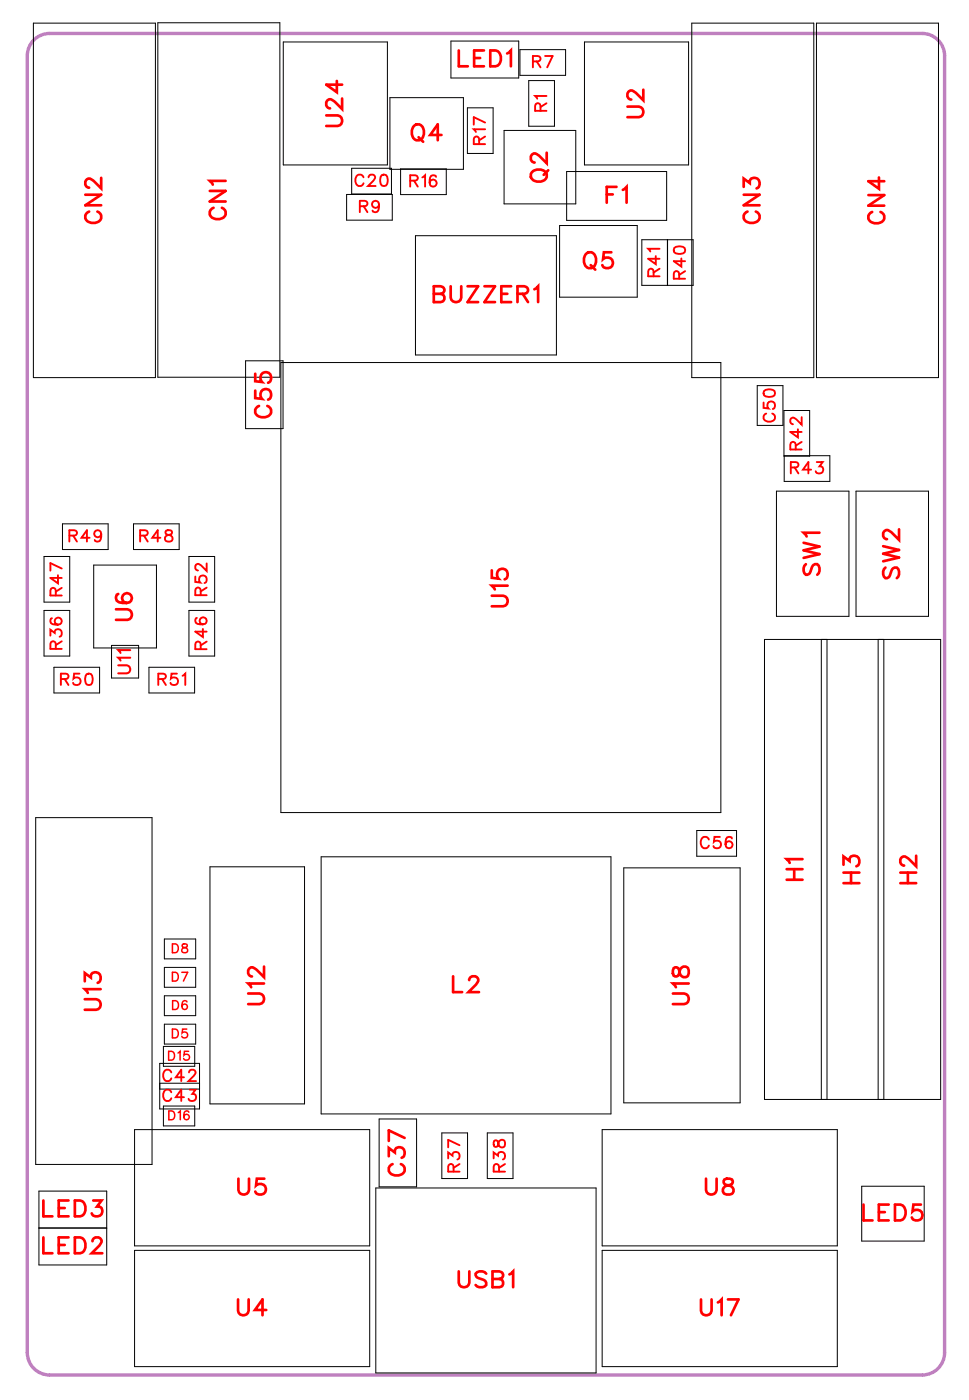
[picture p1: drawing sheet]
<svg xmlns="http://www.w3.org/2000/svg" width="43mm" height="63mm" viewBox="0 0 43 63" stroke-linecap="round" stroke-linejoin="round" font-family="sans-serif">
<path d="M1.5 1.8l.3-.2 .4-.1h39a1 1 0 0 1 1 1v58a1 1 0 0 1-1 1h-39a1 1 0 0 1-1-1v-58l.1-.4z" fill="none" stroke="#bf80bf" stroke-width=".15"/>
<g fill="none" stroke="#000" stroke-width=".04">
<path d="M1.5 1h5.4v15.9h-5.4zM7.1 1h5.4v15.9h-5.4zM11 16.1h1.7v3.1h-1.7zM12.6 16.2h19.6v20.1h-19.6zM12.7 1.9h4.6v5.5h-4.6zM15.5 8.7h2v1.1h-2zM15.7 7.5h1.8v1.2h-1.8zM17.4 4.4h3.3v3.2h-3.3zM17.9 7.6v1.1h2v-1.1M18.6 10.5h6.3v5.4h-6.3zM20.2 1.8h3v1.7h-3zM20.9 4.8h1.1v2.1h-1.1z"/>
<path d="M22.5 5.8h3.2v3.3h-3.2zM23.2 2.2h2.1v1.2h-2.1zM23.6 3.6h1.2v2h-1.2zM25 10.1h3.5v3.2h-3.5zM25.3 7.7h4.5v2.2h-4.5zM26.1 1.9h4.7v5.5h-4.7zM28.7 10.7h2.3v2.1h-2.3zM29.8 10.7v2.1M30.9 1h5.5v15.9h-5.5zM33.8 17.2h1.2v1.8h-1.2zM36.5 1h5.4v15.9h-5.4zM1.6 36.6h5.2v15.5h-5.2z"/>
<path d="M2 27.3h1.1v2h-1.1zM2 24.9h1.1v2h-1.1zM2.4 29.8h2.1v1.2h-2.1zM2.8 23.4h2v1.2h-2zM4.2 25.3h2.8v3.7h-2.8zM5 28.9h1.2v1.4h-1.2zM6 23.4h2v1.2h-2zM6.7 29.8h2v1.2h-2zM8.4 27.3h1.2v2h-1.2zM8.4 24.9h1.2v2h-1.2zM9.4 38.8h4.2v10.6h-4.2zM14.4 38.3h12.9v11.5h-12.9z"/>
<path d="M27.9 38.8h5.2v10.5h-5.2zM31.1 37.1h1.8v1.2h-1.8zM34.2 28.6h7.8v20.6h-7.8zM34.7 22h3.2v5.6h-3.2zM35.1 20.4h2v1.1h-2l-.1-3.1h1.2v2h-1.2M36.7 28.6v20.6M37 28.6v20.6M38.3 22h3.2v5.6h-3.2zM39.2 28.6v20.6M39.5 28.6v20.6M1.7 53.3h3.1v3.3h-3.1zM1.7 54.9h3.1"/>
<path d="M6 50.5h10.5v5.2h-10.5zM6 55.9h10.5v5.2h-10.5zM7.1 47.6h1.8v2h-1.8zM7.1 48.7h1.8M7.1 48.4h1.8M7.3 46.8h1.4v.9h-1.4zM7.3 49.5h1.4v.9h-1.4zM7.3 42h1.4v.9h-1.4zM7.3 43.3h1.4v.9h-1.4zM7.3 44.5h1.4v.9h-1.4zM7.3 45.8h1.4v.9h-1.4zM16.8 53.1h9.8v8.3h-9.8z"/>
<path d="M16.9 50h1.7v3.1h-1.7zM19.7 50.7h1.2v2h-1.2zM21.8 50.7h1.1v2h-1.1zM26.9 55.9h10.5v5.2h-10.5zM26.9 50.5h10.5v5.2h-10.5zM38.5 53.1h2.8v2.4h-2.8z"/>
</g>
<g fill="none" stroke="#f00" stroke-width=".12">
<path d="M3.8 8.7h.7l-.7 .5h.7M4 9.5a.26 .26 0 0 0-.2 .3 .26 .26 0 0 0 .3 .2h.2a.26 .26 0 0 0 .2-.2 .26 .26 0 0 0-.1-.3M4.5 8v.4l-.3-.3-.3-.1-.1 .1v.2l.2 .1M9.4 8.5h.7l-.7 .5h.7M9.5 9.3a.26 .26 0 0 0-.1 .3 .26 .26 0 0 0 .2 .2h.2a.26 .26 0 0 0 .3-.2 .26 .26 0 0 0-.2-.3M10.1 8.1h-.7l.1 .2M11.4 17.5v.3h.3a.25 .25 0 0 1 0-.3 .25 .25 0 0 1 .4 0 .25 .25 0 0 1-.1 .4M11.4 16.7v.4h.3a.25 .25 0 0 1 0-.4 .25 .25 0 0 1 .4 .1 .25 .25 0 0 1-.1 .3M11.6 18.2a.26 .26 0 0 0-.2 .3 .26 .26 0 0 0 .3 .2h.1a.26 .26 0 0 0 .3-.2 .26 .26 0 0 0-.2-.3M14.6 5.2h.5l.2 .2-.1 .2h-.6M15.1 3.6v.5l-.5-.3h.7M15.3 4.4v.5l-.3-.4-.3-.1-.1 .2v.1l.2 .1"/>
<path d="M18.5 5.7v-.1a.33 .33 0 0 1 .5 .3 .33 .33 0 0 1-.5 .3l-.1-.2zM18.7 6.1l.2 .2M19.4 13.1l.4 .1 .1 .2-.2 .1h-.3v-.7l.4 .1 .1 .1-.2 .1M19.7 6h-.5l.4-.4v.7M20.1 12.8v.5l.2 .2 .3-.1v-.6M20.5 2.3v.7h.4M20.9 12.8h.5l-.5 .7h.5M21.2 2.6h.3M21.6 2.3h-.4v.7h.4M21.7 12.8h.4l-.4 .7h.4M21.9 2.3h.2a.38 .38 0 0 1 .3 .3 .38 .38 0 0 1-.3 .4h-.2zM22.4 13.1h.3"/>
<path d="M22.7 2.4l.1-.1v.7M22.8 12.8h-.4v.7h.4M23.1 13.1h.4l.1-.2-.5-.1v.7M23.4 13.1l.2 .4M23.8 7.6a.35 .35 0 0 1 .4 0 .35 .35 0 0 1 .2 .4 .33 .33 0 0 1-.5 .1 .33 .33 0 0 1-.1-.5zM23.9 12.9l.2-.1v.7M24.4 6.8v.5l-.3-.3-.2-.1-.2 .1v.1l.2 .2M24.5 7.6l-.2 .2M26.2 11.4v-.1a.33 .33 0 0 1 .5 .3 .33 .33 0 0 1-.5 .4l-.1-.3zM26.4 11.9l.2 .2M27.1 8.7h.3M27.3 11.3h-.3v.3a.25 .25 0 0 1 .3 0 .25 .25 0 0 1 0 .4 .25 .25 0 0 1-.4-.1"/>
<path d="M27.6 8.4h-.5v.7M27.8 8.5l.2-.1v.7M28 4.8h.6l.2 .2-.1 .2h-.7M28.8 4v.5l-.4-.4-.2-.1-.2 .2v.1l.2 .2M33.2 8.4v-.4l.3 .2a.24 .24 0 0 1 .4-.2 .24 .24 0 0 1-.1 .4M33.2 8.7h.7l-.7 .5h.7M33.4 9.5a.26 .26 0 0 0-.2 .3 .26 .26 0 0 0 .3 .2h.2a.26 .26 0 0 0 .3-.2 .26 .26 0 0 0-.2-.3M38.8 8.7h.7l-.7 .5h.7M39 9.5a.26 .26 0 0 0-.2 .3 .26 .26 0 0 0 .3 .2h.2a.26 .26 0 0 0 .2-.2 .26 .26 0 0 0-.1-.3M39.3 7.9v.5l-.5-.3h.7M5.2 27.3h.5l.2 .2-.1 .2h-.6M5.3 26.6h-.1a.35 .35 0 0 0 .3 .4 .35 .35 0 0 0 .4-.2 .22 .22 0 0 0-.2-.3 .22 .22 0 0 0-.2 .2 .22 .22 0 0 0 .2 .3"/>
<path d="M22 26.6h.5l.2 .2-.1 .3h-.6M22 25.5v.3l.3 .1a.25 .25 0 0 1 0-.4 .25 .25 0 0 1 .4 0 .25 .25 0 0 1-.1 .4M22.7 26.2h-.7l.1 .2M35.2 39.3h.7M35.2 38.9h.7M35.5 38.9v.4M35.9 38.4h-.7l.1 .2M35.9 24.3l.7 .1-.7 .2 .7 .2-.7 .2M36 25.2l-.1 .2 .1 .3 .2-.1 .2-.4h.1l.1 .2-.1 .3M36.6 23.8h-.7l.2 .2M37.7 38.7v-.4l.3 .2a.24 .24 0 0 1 .4-.2 .24 .24 0 0 1-.1 .4M37.7 39.5h.7"/>
<path d="M37.7 39h.7M38 39v.5M39.5 24.4l.7 .2-.7 .2 .7 .1-.7 .2M39.6 25.4l-.1 .2 .1 .3 .1-.1 .3-.4h.1l.1 .2-.1 .3M40.2 23.7v.4l-.4-.3-.2-.1-.1 .1v.2l.1 .1M40.2 39.5h.7M40.2 39h.7M40.6 39v.5M40.9 38.3v.4l-.3-.3-.2-.1-.2 .1v.2l.2 .1M1.9 53.7v.7h.4M1.9 55.3v.8h.4M2.6 55.7h.3"/>
<path d="M2.6 54h.3M3.1 55.3h-.5v.8h.5M3.1 53.7h-.5v.7h.5M3.3 55.3h.3a.38 .38 0 0 1 .2 .4 .38 .38 0 0 1-.2 .4h-.3zM3.3 53.7h.3a.38 .38 0 0 1 .2 .3 .38 .38 0 0 1-.2 .4h-.3zM3.8 44.7h.5l.2 .2-.1 .2-.6 .1M3.8 43.9v-.4l.3 .2a.24 .24 0 0 1 .3-.2 .25 .25 0 0 1 0 .5M4.1 55.5l.2-.2h.1l.1 .2-.1 .2-.3 .4h.5M4.2 53.7h.3l-.2 .3a.24 .24 0 0 1 .2 .3 .24 .24 0 0 1-.4 0M4.5 44.2h-.7l.1 .2M10.6 58.1v.5l.2 .2 .3-.1v-.6M10.7 52.7v.5l.2 .2 .2-.1v-.6"/>
<path d="M11.1 44.4h.5l.2 .2-.1 .3h-.6M11.8 44h-.7l.1 .2M11.8 43.2v.5l-.3-.3-.3-.1-.1 .1v.1l.2 .2M11.8 52.7h-.3l-.1 .3a.25 .25 0 0 1 .4 0 .25 .25 0 0 1 0 .4 .25 .25 0 0 1-.4-.1M11.9 58.6h-.5l.3-.5v.7M17.4 51.7v-.4l.2 .2a.24 .24 0 0 1 .4-.1 .24 .24 0 0 1 0 .4M17.5 52.1a.26 .26 0 0 0-.1 .3 .26 .26 0 0 0 .2 .2h.2a.26 .26 0 0 0 .3-.2 .26 .26 0 0 0-.2-.3M18.1 50.9l-.7-.3v.4M20.3 43.7v.7h.4M20.5 56.9v.5l.2 .2 .2-.1 .1-.6M21 43.8l.1-.1h.1l.2 .1-.1 .2-.4 .4h.5M21.7 57l-.1-.1-.3 .1v.1l.4 .3v.1l-.1 .1-.3-.1"/>
<path d="M22 57.2l.5 .1v.1l-.2 .2h-.3v-.7h.5v.2l-.2 .1M22.8 57l.1-.1v.7M30.1 44.4h.5l.2 .2-.1 .3h-.6M30.1 43.3v.3l.1 .1 .3-.5a.24 .24 0 0 1 .3 .3 .24 .24 0 0 1-.3 .2l-.1-.1-.1-.3zM30.8 44h-.7l.1 .2M31.3 58.1v.5l.2 .2 .3-.1v-.6M31.6 52.7v.5l.2 .2 .2-.1v-.6M32.1 58.3l.2-.2v.7M32.4 52.8v.2l.3 .1 .1 .1a.24 .24 0 0 1-.3 .2 .24 .24 0 0 1-.2-.2l.5-.3-.1-.1zM32.5 58.1h.5l-.3 .7M38.6 53.9v.7h.4M39.3 54.2h.2"/>
<path d="M39.7 53.9h-.4v.7h.4M40 53.9h.2a.38 .38 0 0 1 .3 .3 .38 .38 0 0 1-.3 .4h-.2zM41.2 53.9h-.4v.3a.25 .25 0 0 1 .4 0 .25 .25 0 0 1-.1 .3 .25 .25 0 0 1-.3-.1"/>
</g>
<g fill="none" stroke="#f00" stroke-width=".08">
<path d="M16.1 9.2h.3v-.1l-.3-.1v.5M16.2 7.9a.19 .19 0 0 0-.2-.1 .19 .19 0 0 0-.1 .2v.1a.19 .19 0 0 0 .1 .2 .19 .19 0 0 0 .2-.1M16.3 9.2l.1 .3M16.5 7.9l.2-.1 .1 .2-.3 .3h.3M16.9 9.2a.16 .16 0 0 1-.2 .1 .16 .16 0 0 1 0-.3 .16 .16 0 0 1 .2 .1v.4l-.3-.1M17.1 7.8a.23 .23 0 0 1 .2 .3 .23 .23 0 0 1-.2 .2l-.1-.2zM18.3 8.1h.3l.1-.2-.4-.1v.5M18.5 8.1l.2 .2M18.9 7.9l.1-.1v.5M19.5 7.9a.22 .22 0 0 0-.3 .2 .22 .22 0 0 0 .3 .2 .16 .16 0 0 0-.1-.3 .16 .16 0 0 0-.2 .2M21.4 6.4v-.2l-.1-.1-.1 .3h.5M21.7 5.8h-.5l.1 .1"/>
<path d="M21.7 6.1l-.3 .2M21.7 5.5l-.5-.3v.4M23.8 2.7h.3l.1-.1-.4-.1v.5M24 2.7l.2 .3M24.2 5l-.1-.3-.1-.1-.1 .4h.5M24.4 2.5h.3l-.2 .5M24.4 4.3h-.5l.1 .1M24.4 4.6l-.2 .2M29.2 12.4v-.3l-.1-.1-.1 .4h.5M29.3 11.5v.3l-.3-.2h.5M29.5 11.1h-.5l.1 .1M29.5 12l-.3 .2"/>
<path d="M30.1 11.1a.25 .25 0 0 1 .4-.1 .25 .25 0 0 1 .1 .3 .25 .25 0 0 1-.3 .1 .25 .25 0 0 1-.2-.3zM30.4 12.5l-.1-.3-.1-.1-.1 .4h.5M30.5 11.6v.3l-.4-.2h.5M30.6 12.1l-.2 .2M34.1 18v.2l.2 .1a.18 .18 0 0 1 0-.3 .18 .18 0 0 1 .3 0 .18 .18 0 0 1-.1 .3M34.2 17.5a.25 .25 0 0 1 .3-.1 .25 .25 0 0 1 .1 .3 .25 .25 0 0 1-.3 .1 .25 .25 0 0 1-.1-.3zM34.2 18.5a.19 .19 0 0 0-.1 .2 .19 .19 0 0 0 .2 .2h.1a.19 .19 0 0 0 .2-.2 .19 .19 0 0 0-.1-.2M35.7 19.2v.4l-.4-.3h.5M35.8 18.7v.3l-.3-.3-.2 .1 .1 .2M35.8 19.8l-.2 .1M2.3 28.4v-.2l.1 .1a.17 .17 0 0 1 .3-.1 .17 .17 0 0 1 0 .3M2.3 27.6v.1a.22 .22 0 0 0 .2 .3 .22 .22 0 0 0 .2-.4 .16 .16 0 0 0-.2 .1 .16 .16 0 0 0 .1 .2"/>
<path d="M2.5 29v-.3h-.2v.3h.5M2.5 26.6v-.3h-.2v.3h.5M2.6 25.7v.4l-.3-.3h.5M2.7 30.4l.3-.1 .1-.1-.4-.1v.5M2.8 28.7l-.3 .2M2.8 26.3l-.3 .2M2.8 25.4l-.5-.2v.3M2.9 30.4l.2 .2M3.1 24l.3-.1v-.1l-.3-.1v.5M3.3 24l.1 .2M3.6 30.1h-.3v.2a.18 .18 0 0 1 .3 0 .18 .18 0 0 1-.1 .3 .18 .18 0 0 1-.2-.1M3.9 30.2a.23 .23 0 0 1 .2 .2 .23 .23 0 0 1-.2 .2l-.1-.2z"/>
<path d="M4 24.1h-.4l.3-.4v.5M4.5 23.9a.16 .16 0 0 1-.2 .1 .16 .16 0 0 1-.1-.2 .16 .16 0 0 1 .3 0v.4h-.3M6.3 24l.3-.1v-.1l-.3-.1v.5M6.4 24l.2 .2M7.1 30.4l.3-.1v-.1l-.3-.1v.5M7.2 24.1h-.4l.2-.4v.5M7.2 30.4l.2 .2M7.4 23.7v.2l.3 .2a.17 .17 0 0 1-.2 .1 .17 .17 0 0 1-.1-.1l.3-.3v-.1zM7.9 30.1h-.2l-.1 .2a.18 .18 0 0 1 .3 0 .18 .18 0 0 1 0 .3 .18 .18 0 0 1-.3-.1M8.2 30.2l.1-.1v.5M8.7 25.8v.2l.2 .1a.18 .18 0 0 1 0-.3 .18 .18 0 0 1 .3 0 .18 .18 0 0 1-.1 .3M8.8 27.6v.1a.22 .22 0 0 0 .2 .2 .22 .22 0 0 0 .2-.3 .16 .16 0 0 0-.3 .1 .16 .16 0 0 0 .2 .2"/>
<path d="M9 29l-.1-.3h-.1l-.1 .3h.5M9 26.6l-.1-.3h-.1l-.1 .3h.5M9.1 28.1v.4l-.4-.3h.5M9.2 25.2v.3l-.3-.3-.2 .1 .1 .2M9.2 28.7l-.2 .2M9.2 26.3l-.2 .1M31.7 37.5a.19 .19 0 0 0-.2-.1 .19 .19 0 0 0-.2 .2v.1a.19 .19 0 0 0 .2 .2 .19 .19 0 0 0 .2-.1M32.2 37.4h-.3v.2a.18 .18 0 0 1 .3 0 .18 .18 0 0 1-.1 .3 .18 .18 0 0 1-.2-.1M32.7 37.5a.22 .22 0 0 0-.3 .2 .22 .22 0 0 0 .3 .2 .16 .16 0 0 0-.1-.3 .16 .16 0 0 0-.2 .2M35.3 20.9h.3l.1-.1-.4-.1v.5M35.5 20.9l.2 .3M35.6 20.1l-.1-.3h-.1l-.1 .3h.5"/>
<path d="M36.3 21h-.4l.2-.3v.5M36.5 20.7h.3l-.2 .2a.17 .17 0 0 1 .2 .2 .17 .17 0 0 1-.3 0M7.7 48a.19 .19 0 0 0-.3-.2 .19 .19 0 0 0-.1 .2v.2a.19 .19 0 0 0 .1 .2 .19 .19 0 0 0 .3-.2M7.7 48.9a.19 .19 0 0 0-.3-.2 .19 .19 0 0 0-.1 .2v.1a.19 .19 0 0 0 .1 .2 .19 .19 0 0 0 .3-.1M8.2 48.2h-.3l.2-.4v.6M8.2 49.1h-.3l.2-.4v.5M8.4 48l.2-.2 .1 .2-.3 .4h.4M8.5 48.7h.2l-.1 .2a.17 .17 0 0 1 .1 .3 .17 .17 0 0 1-.3-.1M20 51.8v-.3l.2 .2a.17 .17 0 0 1 .3-.1 .17 .17 0 0 1-.1 .3M20.3 52.4v-.3h-.2l-.1 .3h.5M20.5 52.1l-.2 .1M20.5 51.2l-.5-.2v.3"/>
<path d="M22.1 51.8v-.3l.2 .2a.17 .17 0 0 1 .2-.1 .17 .17 0 0 1 0 .3M22.1 51v.3h.1l.2-.3a.17 .17 0 0 1 .2 .1 .17 .17 0 0 1-.2 .2l-.2-.3zM22.3 52.4v-.3h-.1l-.1 .3h.5M22.6 52.1l-.3 .1"/>
</g>
<g fill="none" stroke="#f00" stroke-width=".07">
<path d="M7.5 47h.2a.21 .21 0 0 1 .1 .2 .21 .21 0 0 1-.1 .2h-.2zM7.5 49.7h.2a.21 .21 0 0 1 .1 .2 .21 .21 0 0 1-.1 .2h-.2zM7.7 42.2h.1a.21 .21 0 0 1 .2 .2 .21 .21 0 0 1-.2 .2h-.1zM7.7 43.5h.1a.21 .21 0 0 1 .2 .2 .21 .21 0 0 1-.2 .2h-.1zM7.7 46h.1a.21 .21 0 0 1 .2 .2 .21 .21 0 0 1-.2 .2h-.1zM7.7 44.8h.1a.21 .21 0 0 1 .2 .2 .21 .21 0 0 1-.2 .1h-.1zM8 47.1l.1-.1v.4M8 49.8l.1-.1v.4M8.1 43.5h.3l-.2 .4M8.2 42.2v.1l.2 .2a.13 .13 0 0 1-.2 .1 .13 .13 0 0 1-.1-.2l.3-.1-.1-.1zM8.3 46h-.1l-.1 .2a.15 .15 0 0 1 .3 0 .14 .14 0 0 1-.1 .2 .14 .14 0 0 1-.2-.1M8.4 44.8h-.1a.17 .17 0 0 0-.2 .1 .18 .18 0 0 0 .3 .2 .12 .12 0 0 0-.1-.2 .12 .12 0 0 0-.2 .1"/>
<path d="M8.4 47h-.2v.2a.14 .14 0 0 1 .2 0 .14 .14 0 0 1 0 .2 .14 .14 0 0 1-.2-.1M8.4 49.7a.17 .17 0 0 0-.2 .2 .17 .17 0 0 0 .2 .1 .12 .12 0 0 0 0-.2 .14 .14 0 0 0-.2 .2"/>
</g>
<path d="M5.3 29.8h.4l.1 .1-.1 .2h-.4M5.8 29.4h-.5l.1 .1M5.8 29.1h-.5l.1 .1" fill="none" stroke="#f00" stroke-width=".09"/>
<g font-size="1.2" fill="#fff">
<text x="15.6" y="5.7" transform="rotate(-90 15.6 5.7)">U24</text>
<text x="20.4" y="3.3">LED1</text>
<text x="29.1" y="5.3" transform="rotate(-90 29.1 5.3)">U2</text>
<text x="4.8" y="10" transform="rotate(-90 4.8 10)">CN2</text>
<text x="10.4" y="9.9" transform="rotate(-90 10.4 9.9)">CN1</text>
<text x="18.3" y="6.6">Q4</text>
<text x="24.7" y="8.2" transform="rotate(-90 24.7 8.2)">Q2</text>
<text x="27.1" y="9.4">F1</text>
<text x="34.2" y="10" transform="rotate(-90 34.2 10)">CN3</text>
<text x="39.8" y="10" transform="rotate(-90 39.8 10)">CN4</text>
<text x="19.3" y="13.8">BUZZER1</text>
<text x="26" y="12.3">Q5</text>
<text x="12.4" y="18.7" transform="rotate(-90 12.4 18.7)">C55</text>
<text x="6.2" y="27.8" transform="rotate(-90 6.2 27.8)">U6</text>
<text x="23" y="27.2" transform="rotate(-90 23 27.2)">U15</text>
<text x="36.9" y="25.8" transform="rotate(-90 36.9 25.8)">SW1</text>
<text x="40.5" y="25.9" transform="rotate(-90 40.5 25.9)">SW2</text>
<text x="36.2" y="39.4" transform="rotate(-90 36.2 39.4)">H1</text>
<text x="38.7" y="39.6" transform="rotate(-90 38.7 39.6)">H3</text>
<text x="41.2" y="39.6" transform="rotate(-90 41.2 39.6)">H2</text>
<text x="4.8" y="45.2" transform="rotate(-90 4.8 45.2)">U13</text>
<text x="12.1" y="45" transform="rotate(-90 12.1 45)">U12</text>
<text x="20.2" y="44.7">L2</text>
<text x="31.1" y="45" transform="rotate(-90 31.1 45)">U18</text>
<text x="10.6" y="53.7">U5</text>
<text x="18.4" y="52.6" transform="rotate(-90 18.4 52.6)">C37</text>
<text x="31.5" y="53.7">U8</text>
<text x="1.9" y="56.3">LED2</text>
<text x="1.9" y="54.7">LED3</text>
<text x="10.6" y="59.1">U4</text>
<text x="20.4" y="57.9">USB1</text>
<text x="31.3" y="59.1">U17</text>
<text x="38.5" y="54.9">LED5</text>
</g>
<g font-size=".9" fill="#fff">
<text x="23.8" y="3.2">R7</text>
<text x="24.6" y="5" transform="rotate(-90 24.6 5)">R1</text>
<text x="15.8" y="8.5">C20</text>
<text x="16" y="9.7">R9</text>
<text x="18.3" y="8.6">R16</text>
<text x="21.9" y="6.5" transform="rotate(-90 21.9 6.5)">R17</text>
<text x="29.7" y="12.4" transform="rotate(-90 29.7 12.4)">R41</text>
<text x="30.8" y="12.5" transform="rotate(-90 30.8 12.5)">R40</text>
<text x="34.9" y="18.9" transform="rotate(-90 34.9 18.9)">C50</text>
<text x="35.3" y="21.4">R43</text>
<text x="36" y="20.1" transform="rotate(-90 36 20.1)">R42</text>
<text x="3" y="29.1" transform="rotate(-90 3 29.1)">R36</text>
<text x="3" y="26.7" transform="rotate(-90 3 26.7)">R47</text>
<text x="3.1" y="24.4">R49</text>
<text x="6.2" y="24.4">R48</text>
<text x="9.5" y="29.1" transform="rotate(-90 9.5 29.1)">R46</text>
<text x="9.5" y="26.7" transform="rotate(-90 9.5 26.7)">R52</text>
<text x="2.7" y="30.9">R50</text>
<text x="6" y="30.2" transform="rotate(-90 6 30.2)">U11</text>
<text x="7" y="30.9">R51</text>
<text x="31.3" y="38.1">C56</text>
<text x="7.2" y="48.6">C42</text>
<text x="7.2" y="49.5">C43</text>
<text x="20.8" y="52.4" transform="rotate(-90 20.8 52.4)">R37</text>
<text x="22.8" y="52.4" transform="rotate(-90 22.8 52.4)">R38</text>
</g>
<g font-size=".7" fill="#fff">
<text x="7.5" y="47.6">D15</text>
<text x="7.7" y="42.8">D8</text>
<text x="7.7" y="44">D7</text>
<text x="7.7" y="46.6">D5</text>
<text x="7.7" y="45.3">D6</text>
<text x="7.5" y="50.2">D16</text>
</g>
</svg>
